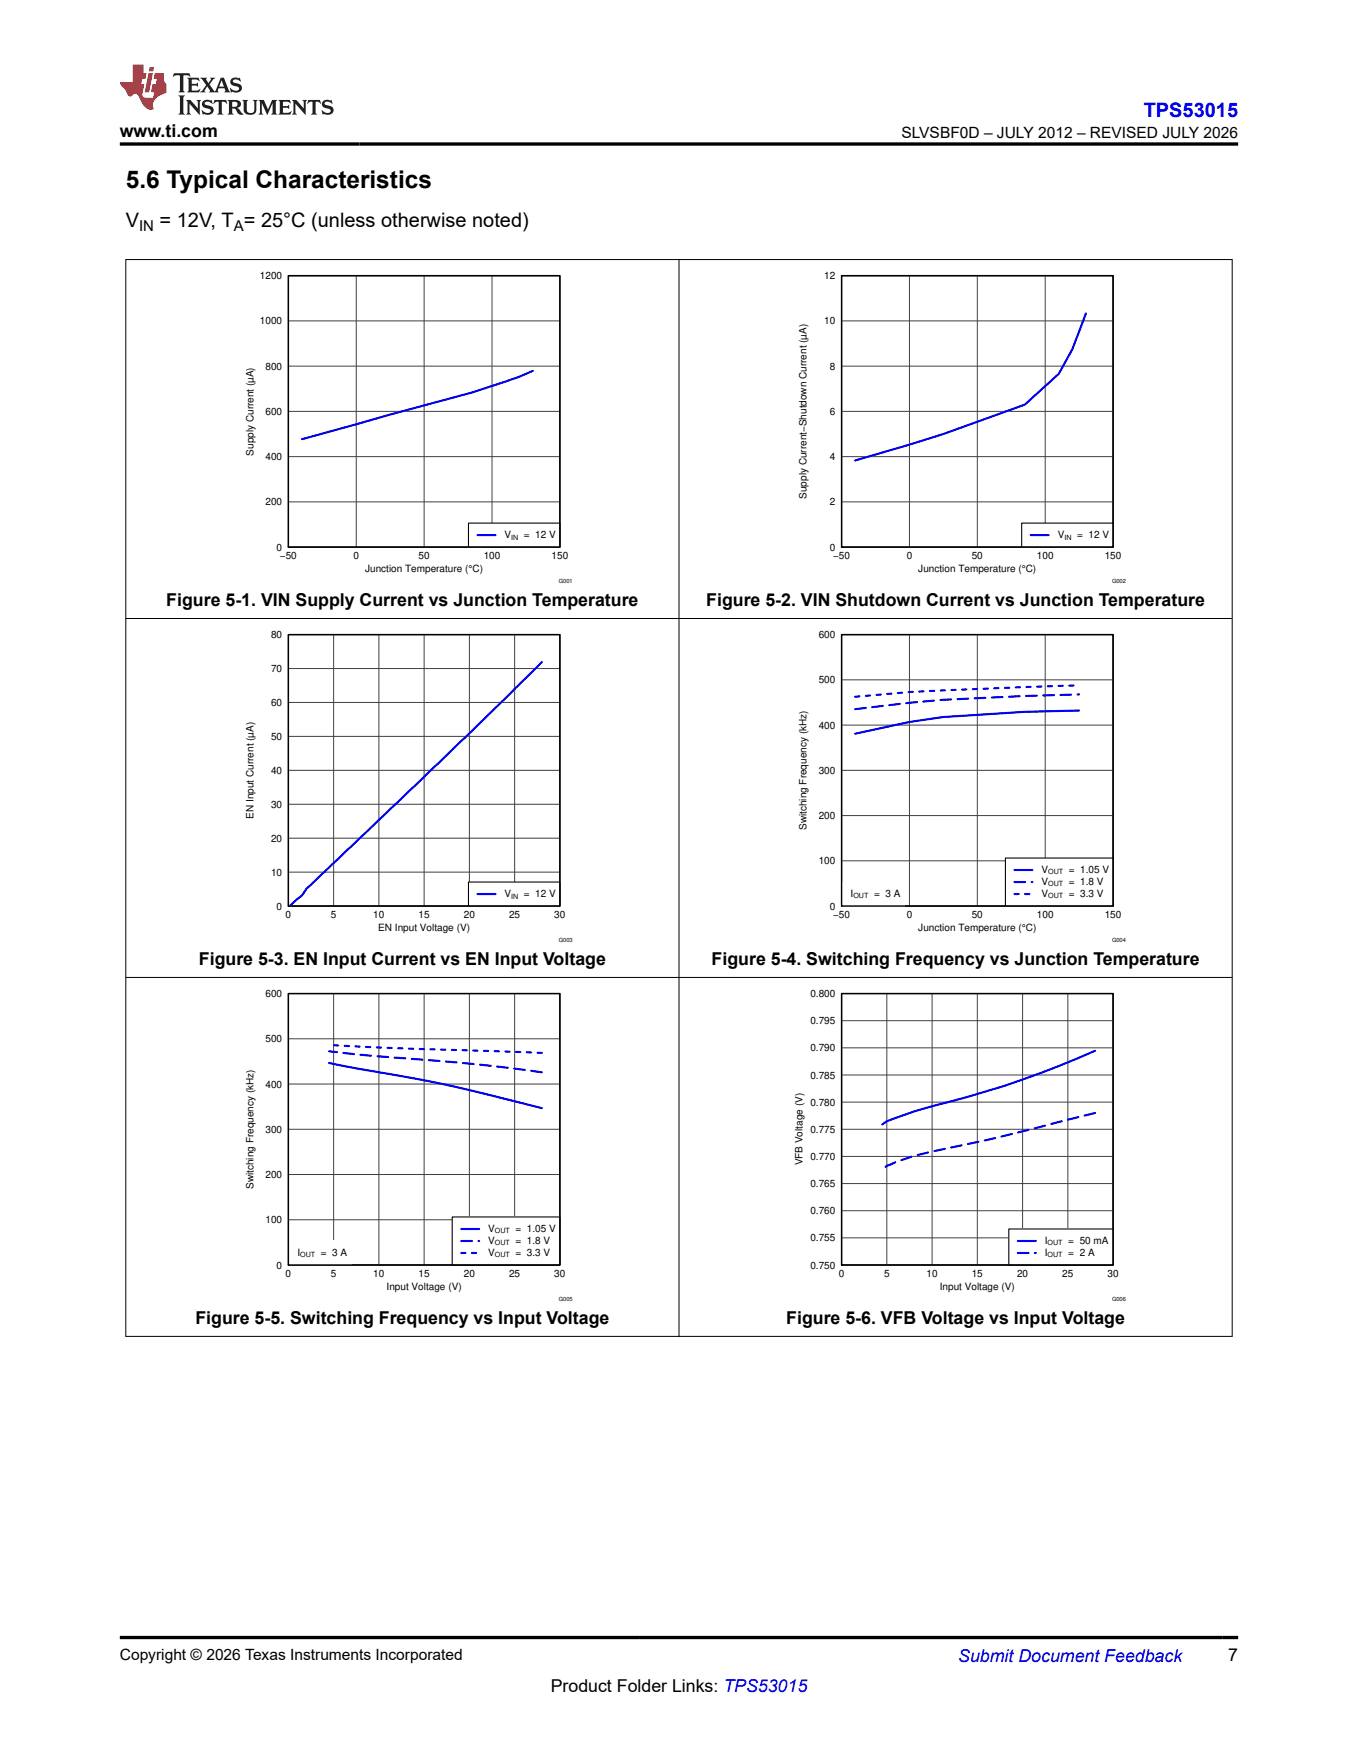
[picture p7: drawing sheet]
<svg xmlns="http://www.w3.org/2000/svg" width="216mm" height="279mm" viewBox="0 0 216 279" stroke-linecap="round" stroke-linejoin="round" font-family="sans-serif">
<path d="M45.8 43.8h43.2v43.2h-43.2z" fill="none" stroke="#000" stroke-width=".17"/>
<path d="M45.8 43.8h43.2v43.2h-43.2zM45.8 58.2h43.2M45.8 51h43.2M56.6 43.8v43.2M67.4 43.8v43.2M78.2 43.8v43.2M45.8 79.8h43.2M45.8 72.6h43.2M45.8 65.4h43.2" fill="none" stroke="#414141" stroke-width=".16"/>
<path d="M84.7 59l-2.2 .9-7.5 2.5-27 7.4" fill="none" stroke="#00f" stroke-width=".34"/>
<path d="M74.5 83.2h14.5v3.8h-14.5z" fill="#fff"/>
<path d="M133.8 43.8h43.2v43.2h-43.2zM74.5 83.2h14.5v3.8h-14.5z" fill="none" stroke="#000" stroke-width=".17"/>
<path d="M172.6 49.8l-2.1 5.7-2.2 3.9-5.4 4.9-12.9 4.7-14 4.2M75.9 85.1h2.9" fill="none" stroke="#00f" stroke-width=".34"/>
<path d="M45.8 43.8h43.2v43.2h-43.2z" fill="none" stroke="#000" stroke-width=".23"/>
<path d="M133.8 43.8h43.2v43.2h-43.2zM133.8 58.2h43.2M133.8 51h43.2M144.6 43.8v43.2M155.4 43.8v43.2M166.2 43.8v43.2M133.8 79.8h43.2M133.8 72.6h43.2M133.8 65.4h43.2" fill="none" stroke="#414141" stroke-width=".16"/>
<path d="M162.4 83.2h14.6v3.8h-14.6z" fill="#fff"/>
<path d="M162.4 83.2h14.6v3.8h-14.6zM45.8 100.9h43.2v43.2h-43.2z" fill="none" stroke="#000" stroke-width=".17"/>
<path d="M163.9 85.1h2.8M86.1 105.3l-12.2 12-25.2 24-.7 1.1-2 1.7" fill="none" stroke="#00f" stroke-width=".34"/>
<path d="M133.8 43.8h43.2v43.2h-43.2z" fill="none" stroke="#000" stroke-width=".23"/>
<g fill="none" stroke="#414141" stroke-width=".16">
<path d="M45.8 100.9h43.2v43.2h-43.2zM45.8 117.1h43.2M45.8 111.7h43.2M45.8 106.3h43.2M53 100.9v43.2M60.2 100.9v43.2M67.4 100.9v43.2M74.6 100.9v43.2M81.8 100.9v43.2M45.8 138.7h43.2M45.8 133.3h43.2M45.8 127.9h43.2"/>
<path d="M45.8 122.5h43.2"/>
</g>
<path d="M74.5 140.3h14.5v3.8h-14.5z" fill="#fff"/>
<path d="M133.8 100.9h43.2v43.2h-43.2zM74.5 140.3h14.5v3.8h-14.5z" fill="none" stroke="#000" stroke-width=".17"/>
<path d="M171.6 113l-8.7 .2-12.9 .8-5.4 .8-8.6 1.9M75.9 142.2h2.9" fill="none" stroke="#00f" stroke-width=".34"/>
<path d="M45.8 100.9h43.2v43.2h-43.2z" fill="none" stroke="#000" stroke-width=".23"/>
<path d="M133.8 100.9h43.2v43.2h-43.2zM133.8 115.3h43.2M133.8 108.1h43.2M144.6 100.9v43.2M155.4 100.9v43.2M166.2 100.9v43.2M133.8 136.9h43.2M133.8 129.7h43.2M133.8 122.5h43.2" fill="none" stroke="#414141" stroke-width=".16"/>
<path d="M136 112.8l8.6-1 5.4-.5 12.9-.6 8.7-.3" fill="none" stroke="#00f" stroke-width=".34" stroke-dasharray="1.7 1"/>
<path d="M136 110.8l8.6-.8 27-1" fill="none" stroke="#00f" stroke-width=".34" stroke-dasharray=".7 1"/>
<path d="M159.8 136.4h17.2v7.7h-17.2z" fill="#fff"/>
<path d="M159.8 136.4h17.2v7.7h-17.2z" fill="none" stroke="#000" stroke-width=".17"/>
<path d="M161.3 138.4h2.8" fill="none" stroke="#00f" stroke-width=".34"/>
<path d="M161.3 140.3h2.8" fill="none" stroke="#00f" stroke-width=".34" stroke-dasharray="1.7 1"/>
<path d="M161.3 142.2h2.8" fill="none" stroke="#00f" stroke-width=".34" stroke-dasharray=".7 1"/>
<path d="M133.8 140.3h10.1v3.8h-10.1z" fill="#fff"/>
<path d="M133.8 100.9h43.2v43.2h-43.2z" fill="none" stroke="#000" stroke-width=".23"/>
<path d="M45.8 158h43.2v43.2h-43.2z" fill="none" stroke="#000" stroke-width=".17"/>
<path d="M45.8 158h43.2v43.2h-43.2zM53 158v43.2M60.2 158v43.2M67.4 158v43.2M74.6 158v43.2M81.8 158v43.2M45.8 179.6h43.2M45.8 172.4h43.2M45.8 165.2h43.2M45.8 194h43.2M45.8 186.8h43.2" fill="none" stroke="#414141" stroke-width=".16"/>
<path d="M52.3 169l18.7 3.5 15.1 3.7" fill="none" stroke="#00f" stroke-width=".34"/>
<path d="M86.1 170.5l-11.5-1.4-15.8-1.2-6.5-.7" fill="none" stroke="#00f" stroke-width=".34" stroke-dasharray="1.7 1"/>
<path d="M86.1 167.4l-23-.7-10.8-.5" fill="none" stroke="#00f" stroke-width=".34" stroke-dasharray=".7 1"/>
<path d="M71.9 193.5h17.1v7.7h-17.1z" fill="#fff"/>
<path d="M71.9 193.5h17.1v7.7h-17.1z" fill="none" stroke="#000" stroke-width=".17"/>
<path d="M73.3 195.4h2.9" fill="none" stroke="#00f" stroke-width=".34"/>
<path d="M73.3 197.3h2.9" fill="none" stroke="#00f" stroke-width=".34" stroke-dasharray="1.7 1"/>
<path d="M73.3 199.3h2.9" fill="none" stroke="#00f" stroke-width=".34" stroke-dasharray=".7 1"/>
<path d="M45.8 197.3h10.1v3.9h-10.1z" fill="#fff"/>
<path d="M45.8 158h43.2v43.2h-43.2z" fill="none" stroke="#000" stroke-width=".23"/>
<path d="M133.8 158h43.2v43.2h-43.2z" fill="none" stroke="#000" stroke-width=".17"/>
<g fill="none" stroke="#414141" stroke-width=".16">
<path d="M133.8 158h43.2v43.2h-43.2zM141 158v43.2M148.2 158v43.2M155.4 158v43.2M162.6 158v43.2M169.8 158v43.2M133.8 179.6h43.2M133.8 175.3h43.2M133.8 170.9h43.2M133.8 166.6h43.2M133.8 162.3h43.2M133.8 196.8h43.2"/>
<path d="M133.8 192.5h43.2M133.8 188.2h43.2M133.8 183.9h43.2"/>
</g>
<path d="M174.1 167.1a149.2 149.2 0 0 1-25.9 8.8l-2.9 .8-3.6 1.3-.7 .3-.7 .5" fill="none" stroke="#00f" stroke-width=".34"/>
<path d="M174.1 177a464 464 0 0 1-25.9 6.1 31.1 31.1 0 0 0-7.2 2.3l-.7 .6" fill="none" stroke="#00f" stroke-width=".34" stroke-dasharray="1.7 1"/>
<path d="M160.4 195.4h16.6v5.8h-16.6z" fill="#fff"/>
<path d="M160.4 195.4h16.6v5.8h-16.6z" fill="none" stroke="#000" stroke-width=".17"/>
<path d="M161.8 197.3h2.9" fill="none" stroke="#00f" stroke-width=".34"/>
<path d="M161.8 199.3h2.9" fill="none" stroke="#00f" stroke-width=".34" stroke-dasharray="1.7 1"/>
<path d="M133.8 158h43.2v43.2h-43.2z" fill="none" stroke="#000" stroke-width=".23"/>
<path d="M19.9 41.3h176.1M20 41.2v171.4M107.9 41.2v171.4M195.9 41.2v171.4M19.9 98.4h176.1M19.9 155.4h176.1M19.9 212.5h176.1" fill="none" stroke="#000" stroke-width=".16"/>
<path d="M27.7 11.6l-.2 .6a1.04 1.04 0 0 1 1.1-.2v2.3l-.2 .4h1l-.2-.4v-2.2a.65 .65 0 0 1 .9 0l.2 .1-.2-.6zM29.8 12.4l.2 .3v1.6l-.2 .4h1.9l.1-.6a1.17 1.17 0 0 1-1.3 .3v-.8h.6l.4 .2v-.7l-.4 .2h-.6v-.5l.2-.2a1.36 1.36 0 0 1 1.1 .3l-.2-.5zM31.8 12.4l1 1.1-.6 .8-.4 .4h.9l-.2-.2 .4-.8 .5 .8-.2 .2h1.6l-.2-.2 .1-.5h1l.1 .5-.1 .2h.9l-.2-.4-.8-1.9h-.5l-1 2.1-.8-1.1 .9-1h-.8l.2 .2-.5 .6-.3-.6 .1-.2zM35.2 12.8l.4 1h-.8zM36.8 12.5a.65 .65 0 0 0-.2 .7 .65 .65 0 0 0 .6 .5l.7 .1 .1 .3a.79 .79 0 0 1-.7 .4 .79 .79 0 0 1-.7-.5l.1 .7 .2-.1a.93 .93 0 0 0 1.1 0 .93 .93 0 0 0 .4-.9 1.46 1.46 0 0 0-1.2-.6l-.1-.3a1.09 1.09 0 0 1 1.2 .2l-.2-.6h-.3a1.05 1.05 0 0 0-1 .1zM28.4 15.2l.2 .4v2.2l-.2 .4h1l-.2-.4v-2.2l.2-.4zM29.6 15.9l.2 .4v1.5l-.2 .4h.8l-.3-.4v-1.3l1.7 1.8v-2l.2-.4h-.8l.2 .2 .1 1.1-1.2-1.3zM32.3 16a.65 .65 0 0 0-.2 .8 .65 .65 0 0 0 .7 .4l.6 .2 .1 .2a.79 .79 0 0 1-.7 .4 .79 .79 0 0 1-.7-.5l.1 .7 .2-.1a.93 .93 0 0 0 1.1 .1 .93 .93 0 0 0 .4-1 1.46 1.46 0 0 0-1.2-.5l-.1-.4a1.09 1.09 0 0 1 1.2 .2l-.2-.6h-.3a1.07 1.07 0 0 0-1 .1zM34.1 15.9l-.1 .6a.63 .63 0 0 1 .7-.3l.1 1.6-.3 .4h1l-.2-.4v-1.6a.81 .81 0 0 1 .8 .3l-.1-.6zM36.2 15.9l.2 .4v1.5l-.2 .4h.9l-.2-.2v-.7h.3a.87 .87 0 0 1 .6 .7 .64 .64 0 0 0 .9 .1l-.2-.1-.5-.7-.3-.1a.61 .61 0 0 0 .6-.6 .61 .61 0 0 0-.5-.7zM36.9 16.2h.2a.47 .47 0 0 1 .5 .1 .47 .47 0 0 1 .1 .5l-.2 .1-.6 .1zM38.5 15.9l.2 .2a2.27 2.27 0 0 0 .4 2 1.04 1.04 0 0 0 1.7-.7v-1.3l.2-.2h-.8l.2 .4v1.1a.6 .6 0 0 1-.6 .6 .6 .6 0 0 1-.6-.6v-1.1l.3-.4zM41.1 15.9l.2 .4v1.5l-.2 .4h.7l-.2-.4v-1.4l.9 1.9 .8-1.9v1.4l-.2 .4h1l-.3-.4v-1.5l.3-.4h-.8l-.7 1.5-.7-1.5zM44.3 15.9l.2 .4v1.5l-.2 .4h1.9l.1-.6a1.17 1.17 0 0 1-1.3 .3v-.8h.6l.4 .2v-.6l-.4 .2h-.6v-.6l.2-.1a1.01 1.01 0 0 1 1 .3l-.1-.6zM46.4 15.9l.3 .4v1.5l-.3 .4h.8l-.2-.4v-1.3l1.6 1.8v-2l.2-.4h-.7l.2 .2v1.1l-1.2-1.3zM49 15.9l-.1 .6a.63 .63 0 0 1 .8-.3v1.6l-.3 .4h1l-.2-.4v-1.6a.81 .81 0 0 1 .9 .3l-.2-.6zM51.4 16a.65 .65 0 0 0-.2 .8 .65 .65 0 0 0 .6 .4l.6 .2 .2 .2a.79 .79 0 0 1-.8 .4 .79 .79 0 0 1-.6-.5l.1 .7 .2-.1a.93 .93 0 0 0 1 .1 .93 .93 0 0 0 .5-1 1.46 1.46 0 0 0-1.3-.5l-.1-.4a1.09 1.09 0 0 1 1.3 .2l-.2-.6h-.3a1.06 1.06 0 0 0-1 .1z" fill="#231f20"/>
<path d="M21.1 10.3v2.7h-2.1a1.67 1.67 0 0 0 .8 1.1l.2 .3a1.21 1.21 0 0 0 .7 1l.2-.1a.59 .59 0 0 1 .6-.4 .59 .59 0 0 1 .5 .3l.4 .8a1.73 1.73 0 0 0 2 1.4 1.76 1.76 0 0 1 1.1-2.3l1-.3v-1.5a.91 .91 0 0 1-.5-.8v-.9h-1.4l-.2 .9h.5l-.1 .9h-.5l-.2 .9v.3l.4 .1-.2 .9h-.6a.73 .73 0 0 1-1.1-.7l.3-1.5h-.5l.2-.9h.5l.2-.9h-.5v-1.3zM23.6 11.6l-.6 3.1h.7l.6-3.1zM23.8 10.7l-.1 .6h.7l.1-.6z" fill="#ed1c24"/>
<path d="M19 22.9h177.8M19 260.4h177.8" fill="none" stroke="#000" stroke-width=".53"/>
<text font-size="3.9" x="20" y="29.9">5.6 Typical Characteristics</text>
<text font-size="3.2" fill="#00f" x="181.8" y="18.7">TPS53015</text>
<g font-size="3.2">
<text x="20" y="36.1">V</text>
<text x="25.4" y="36.1">= 12V, T = 25°C (unless otherwise noted)</text>
</g>
<g font-size="2.8">
<text x="19" y="21.8">www.ti.com</text>
<text x="26.4" y="96.4">Figure 5-1. VIN Supply Current vs Junction Temperature</text>
<text x="112.3" y="96.4">Figure 5-2. VIN Shutdown Current vs Junction Temperature</text>
<text x="31.6" y="153.4">Figure 5-3. EN Input Current vs EN Input Voltage</text>
<text x="113.1" y="153.4">Figure 5-4. Switching Frequency vs Junction Temperature</text>
<text x="31.1" y="210.5">Figure 5-5. Switching Frequency vs Input Voltage</text>
<text x="125" y="210.5">Figure 5-6. VFB Voltage vs Input Voltage</text>
<text x="87.6" y="269">Product Folder Links: TPS53015</text>
<text x="195.3" y="264.2">7</text>
</g>
<text font-size="2.8" fill="#00f" x="152.4" y="264.2">Submit Document Feedback</text>
<g font-size="2.5">
<text x="143.3" y="21.9">SLVSBF0D – JULY 2012 – REVISED JULY 2026</text>
<text x="19" y="263.9">Copyright © 2026 Texas Instruments Incorporated</text>
</g>
<g font-size="2.4">
<text x="22.1" y="36.7">IN</text>
<text x="37.2" y="36.7">A</text>
</g>
<g font-size="1.6">
<text x="41.3" y="44.4">1200</text>
<text x="131" y="44.4">12</text>
<text x="41.3" y="51.6">1000</text>
<text x="131" y="51.6">10</text>
<text x="42.2" y="58.8">800</text>
<text x="131.9" y="58.8">8</text>
<text x="42.2" y="66">600</text>
<text x="131.9" y="66">6</text>
<text x="40.3" y="72.4" transform="rotate(-90 40.3 72.4)">Supply Current (µA)</text>
<text x="42.2" y="73.2">400</text>
<text x="131.9" y="73.2">4</text>
<text x="42.2" y="80.4">200</text>
<text x="128.2" y="79.3" transform="rotate(-90 128.2 79.3)">Supply Current−Shutdown Current (µA)</text>
<text x="131.9" y="80.4">2</text>
<text x="44" y="87.6">0</text>
<text x="44.5" y="89">−50</text>
<text x="56.2" y="89">0</text>
<text x="66.5" y="89">50</text>
<text x="76.9" y="89">100</text>
<text x="80.2" y="85.5">V</text>
<text x="83.3" y="85.5">= 12 V</text>
<text x="87.7" y="89">150</text>
<text x="131.9" y="87.6">0</text>
<text x="132.4" y="89">−50</text>
<text x="144.1" y="89">0</text>
<text x="154.5" y="89">50</text>
<text x="164.8" y="89">100</text>
<text x="168.2" y="85.5">V</text>
<text x="171.2" y="85.5">= 12 V</text>
<text x="175.6" y="89">150</text>
<text x="58.1" y="90.9">Junction Temperature (°C)</text>
<text x="146" y="90.9">Junction Temperature (°C)</text>
<text x="43.1" y="101.5">80</text>
<text x="130.2" y="101.5">600</text>
<text x="43.1" y="106.9">70</text>
<text x="43.1" y="112.3">60</text>
<text x="130.2" y="108.7">500</text>
<text x="43.1" y="117.7">50</text>
<text x="130.2" y="115.9">400</text>
<text x="43.1" y="123.1">40</text>
<text x="130.2" y="123.1">300</text>
<text x="40.3" y="130.2" transform="rotate(-90 40.3 130.2)">EN Input Current (µA)</text>
<text x="43.1" y="128.5">30</text>
<text x="130.2" y="130.3">200</text>
<text x="43.1" y="133.9">20</text>
<text x="128.2" y="132" transform="rotate(-90 128.2 132)">Switching Frequency (kHz)</text>
<text x="130.2" y="137.5">100</text>
<text x="43.1" y="139.3">10</text>
<text x="80.2" y="142.6">V</text>
<text x="83.3" y="142.6">= 12 V</text>
<text x="135.2" y="142.6">I</text>
<text x="139" y="142.6">= 3 A</text>
<text x="165.6" y="138.8">V</text>
<text x="165.6" y="140.7">V</text>
<text x="165.6" y="142.6">V</text>
<text x="169.9" y="138.8">= 1.05 V</text>
<text x="169.9" y="140.7">= 1.8 V</text>
<text x="169.9" y="142.6">= 3.3 V</text>
<text x="44" y="144.7">0</text>
<text x="45.4" y="146">0</text>
<text x="52.6" y="146">5</text>
<text x="59.4" y="146">10</text>
<text x="60.1" y="148">EN Input Voltage (V)</text>
<text x="66.5" y="146">15</text>
<text x="73.7" y="146">20</text>
<text x="80.9" y="146">25</text>
<text x="88.1" y="146">30</text>
<text x="131.9" y="144.7">0</text>
<text x="132.4" y="146">−50</text>
<text x="144.1" y="146">0</text>
<text x="146" y="148">Junction Temperature (°C)</text>
<text x="154.5" y="146">50</text>
<text x="164.8" y="146">100</text>
<text x="175.6" y="146">150</text>
<text x="42.2" y="158.6">600</text>
<text x="128.8" y="158.6">0.800</text>
<text x="42.2" y="165.8">500</text>
<text x="128.8" y="167.2">0.790</text>
<text x="128.8" y="162.9">0.795</text>
<text x="42.2" y="173">400</text>
<text x="128.8" y="171.5">0.785</text>
<text x="128.8" y="175.8">0.780</text>
<text x="42.2" y="180.2">300</text>
<text x="127.6" y="185.3" transform="rotate(-90 127.6 185.3)">VFB Voltage (V)</text>
<text x="128.8" y="184.5">0.770</text>
<text x="128.8" y="180.2">0.775</text>
<text x="40.3" y="189.1" transform="rotate(-90 40.3 189.1)">Switching Frequency (kHz)</text>
<text x="42.2" y="187.3">200</text>
<text x="128.8" y="188.8">0.765</text>
<text x="42.2" y="194.5">100</text>
<text x="77.6" y="195.9">V</text>
<text x="77.6" y="197.8">V</text>
<text x="82" y="195.9">= 1.05 V</text>
<text x="82" y="197.8">= 1.8 V</text>
<text x="128.8" y="197.4">0.755</text>
<text x="128.8" y="193.1">0.760</text>
<text x="166.1" y="197.8">I</text>
<text x="169.8" y="197.8">= 50 mA</text>
<text x="44" y="201.7">0</text>
<text x="45.4" y="203.1">0</text>
<text x="47.3" y="199.7">I</text>
<text x="51" y="199.7">= 3 A</text>
<text x="52.6" y="203.1">5</text>
<text x="59.4" y="203.1">10</text>
<text x="66.5" y="203.1">15</text>
<text x="73.7" y="203.1">20</text>
<text x="77.6" y="199.7">V</text>
<text x="80.9" y="203.1">25</text>
<text x="82" y="199.7">= 3.3 V</text>
<text x="88.1" y="203.1">30</text>
<text x="128.8" y="201.7">0.750</text>
<text x="133.4" y="203.1">0</text>
<text x="140.5" y="203.1">5</text>
<text x="147.3" y="203.1">10</text>
<text x="154.5" y="203.1">15</text>
<text x="161.7" y="203.1">20</text>
<text x="166.1" y="199.7">I</text>
<text x="168.9" y="203.1">25</text>
<text x="169.8" y="199.7">= 2 A</text>
<text x="176.1" y="203.1">30</text>
<text x="61.5" y="205.1">Input Voltage (V)</text>
<text x="149.4" y="205.1">Input Voltage (V)</text>
</g>
<g font-size="1.1">
<text x="81.3" y="85.8">IN</text>
<text x="169.2" y="85.8">IN</text>
<text x="81.3" y="142.9">IN</text>
<text x="135.7" y="142.9">OUT</text>
<text x="166.6" y="139.1">OUT</text>
<text x="166.6" y="141">OUT</text>
<text x="166.6" y="142.9">OUT</text>
<text x="78.7" y="196.1">OUT</text>
<text x="47.7" y="200">OUT</text>
<text x="78.7" y="198.1">OUT</text>
<text x="78.7" y="200">OUT</text>
<text x="166.6" y="198.1">OUT</text>
<text x="166.6" y="200">OUT</text>
</g>
<g font-size=".9">
<text x="88.8" y="92.7">G001</text>
<text x="176.8" y="92.7">G002</text>
<text x="88.8" y="149.7">G003</text>
<text x="176.8" y="149.7">G004</text>
<text x="88.8" y="206.8">G005</text>
<text x="176.8" y="206.8">G006</text>
</g>
</svg>
